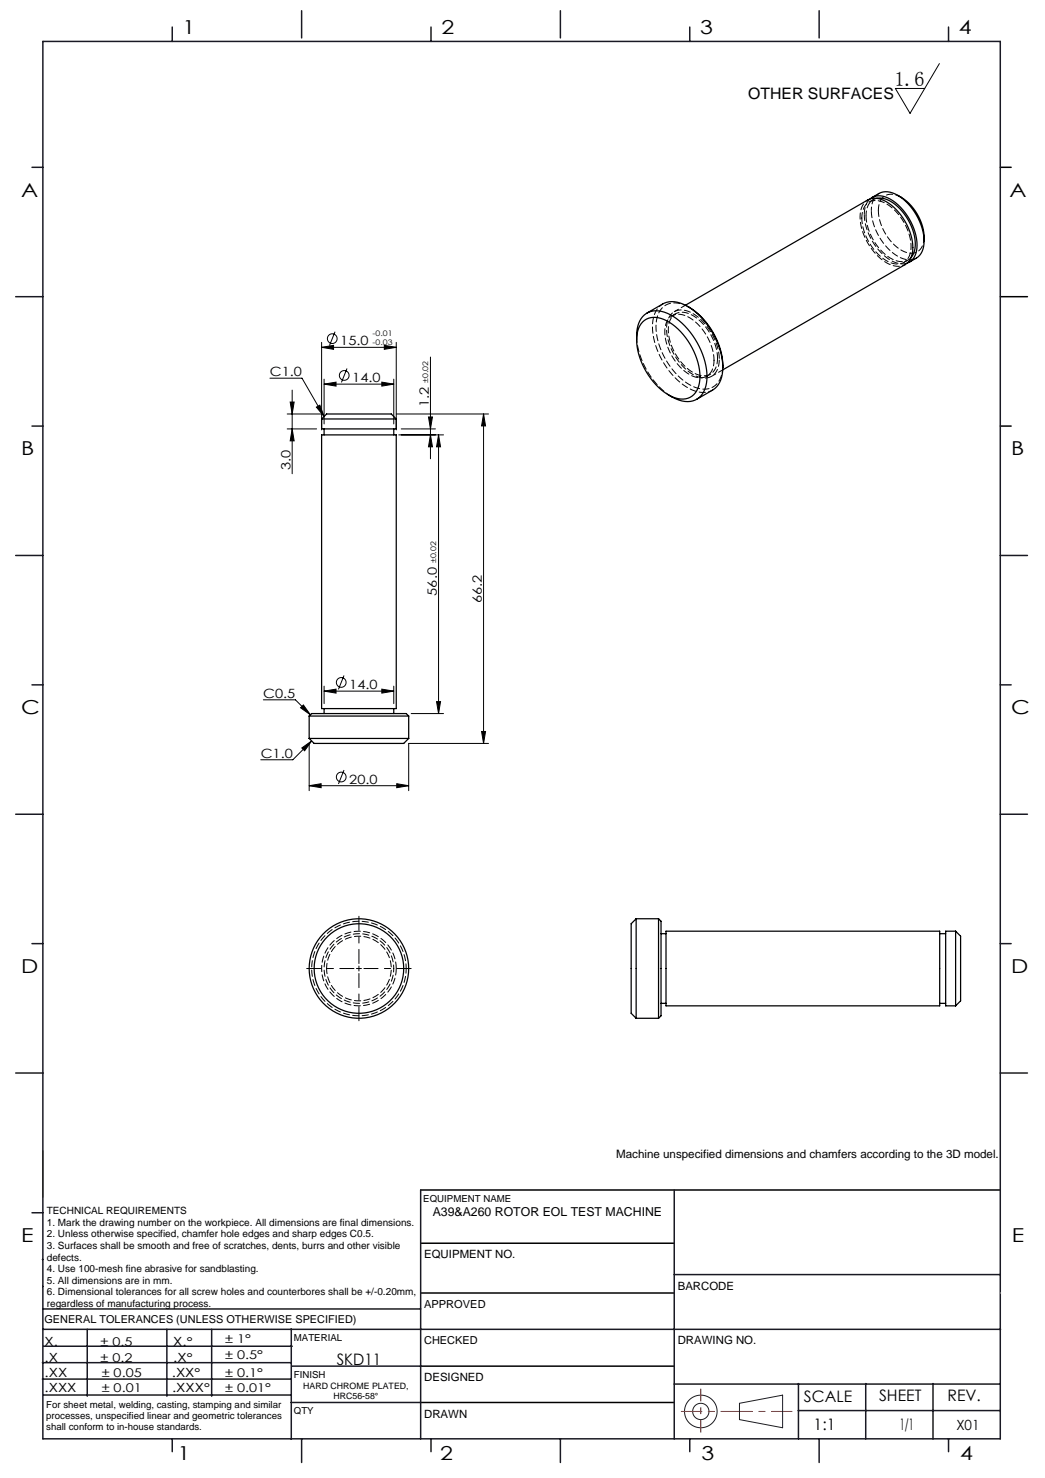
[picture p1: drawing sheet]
<svg xmlns="http://www.w3.org/2000/svg" width="210mm" height="297mm" viewBox="0 0 210 297" stroke-linecap="round" stroke-linejoin="round" font-family="sans-serif">
<g fill="none" stroke="#000" stroke-width=".2">
<path d="M188.8 12.8l-5.9 10-3-5h5.9M54.2 76h6.5l4.4 7.7M58.7 78.4v16.8M64.6 69.8l2.4-.4v.8zM64.6 68.8v17.6M64.6 69.8h15M65.1 77.2l2.4-.4v.8zM65.1 76.2v9M65.1 77.2h14M67.3 66.7l-1.1 2.7M69.7 74l-1.1 2.8M76.7 76.8l2.4 .4-2.4 .4z"/>
<path d="M77.2 69.4l2.4 .4-2.4 .4zM79.1 76.2v9M79.6 68.8v17.6M86.5 71.7v20.5M57.7 83.2h6.9M57.7 86.2h5.9M58.3 80.8h.8l-.4 2.4zM58.7 86.2l.4 2.4h-.8zM63.6 81.8l.7-.4 .8 2.3zM79.6 83.2h18.6M80.1 87.4h9M80.6 86.2h6.9"/>
<path d="M86.1 83.8h.8l-.4 2.4zM86.5 87.4l.4 2.4h-.8zM88.1 87.4v56M88.1 87.4l.4 2.4h-.8zM97.2 83.2v66.2M97.2 83.2l.4 2.4h-.8zM65.1 138.9l2.4-.4v.8zM65.1 137.9v3.5M65.1 138.9h14M69.1 135.7l-1.1 2.8M76.7 138.5l2.4 .4-2.4 .4zM79.1 137.9v3.5"/>
<path d="M52.9 140.6h6.5l3 3M60.4 142.2l.6-.5 1.4 1.9zM60.7 150.3l1.9-1.4-1.4 2zM62.1 157.9l2.4-.4v.8zM62.1 149.4v9.5M62.1 157.9h20M62.6 148.9l-3.8 3.8h-6.4M69.1 154.7l-1.1 2.8M79.7 157.5l2.4 .4-2.4 .4zM82.6 143.4h6.5M87.7 141h.8l-.4 2.4zM96.8 147h.8l-.4 2.4z"/>
<path d="M98.2 149.4h-16.1v9.5M71.6 194.6h1M72.1 194.1v1"/>
<circle cx="66.8" cy="68.1" r=".98"/>
<circle cx="69.2" cy="75.4" r=".98"/>
<circle cx="68.6" cy="137.1" r=".98"/>
<circle cx="68.6" cy="156.1" r=".98"/>
</g>
<g fill="none" stroke="#191924" stroke-width=".2">
<path d="M8.6 231.2v9.4M148.6 282l8.7-1.6v6.5l-8.7-1.6z"/>
<circle cx="140.8" cy="283.6" r="3.3"/>
<circle cx="140.8" cy="283.6" r="1.64"/>
</g>
<path d="M71.1 194.6h-9.5M72.1 193.6v-9.5M72.1 195.6v9.5M73.1 194.6h9.5" fill="none" stroke="#000" stroke-width=".2" stroke-dasharray="15.2 1.3 1.3 1.3" stroke-dashoffset="12.4"/>
<path d="M201 33.6h2.2M201 59.6h5.5M201 85.6h2.2M84.5 239.1h116.5M84.6 259.8h50.9M84.6 249.8h50.9M84.6 274.5h50.9M84.5 281.8h51" fill="none" stroke="#000" stroke-width=".3"/>
<path d="M136.9 283.6h22.3" fill="none" stroke="#f00" stroke-width=".2" stroke-dasharray="6.3 1.3 1.3 1.3" stroke-dashoffset="2.2"/>
<path d="M140.8 287.8v-8.7" fill="none" stroke="#f00" stroke-width=".2" stroke-dasharray="6.3 1.3 1.3 1.3" stroke-dashoffset="3.9"/>
<g fill="none" stroke="#191924" stroke-width=".3">
<path d="M8.6 8.3h192.4v280.8h-192.4zM34.6 5.4v2.9M60.6 2.2v5.4M86.6 5.4v2.9M112.6 2.2v5.4M138.6 5.4v2.9M164.6 2.2v5.4M190.6 5.4v2.9M6.4 33.6h2.2M3.2 59.6h5.4M6.4 85.6h2.2M3.2 111.6h5.4"/>
<path d="M201 111.6h5.5M6.4 137.6h2.2M201 137.6h2.2M3.2 163.6h5.4M201 163.6h5.5M6.4 189.6h2.2M201 189.6h2.2M3.2 215.6h5.4M201 215.6h5.5M84.5 239.1v50M135.5 239.1v50M6.4 243.7h2.2"/>
<path d="M8.5 253.1h.1M8.6 258.5h.1M135.5 256.1h65.5M8.5 277.1h49.9M8.5 273.8h49.9M8.6 267.1h75.9M8.6 263h75.9M8.8 270.5h49.9M17.5 267.1v13.5M33.5 267.1v13.5M42.5 267.1v13.5M58.5 267.1v22.1"/>
<path d="M58.6 274.5h26M84.6 267.1h116.5M135.5 278.1h65.5M160.5 278v11.1M174 278v11.1M187.5 278v11.1M8.8 280.3h49.7M34.6 289.1v2.6M58.5 281.8h26M60.6 289.1v4.8M86.6 289.1v2.6M112.6 289.1v4.8"/>
<path d="M138.6 289.1v2.6M160.4 283.5h40.6M164.6 289.1v4.8M190.6 289.1v2.6"/>
</g>
<path d="M201 259.8h.1" fill="none" stroke="#c0c0c0" stroke-width=".2"/>
<g fill="#000">
<path d="M65.1 77.2l2.4-.4v.8zM76.7 76.8l2.4 .4-2.4 .4zM64.6 69.8l2.4-.4v.8zM77.2 69.4l2.4 .4-2.4 .4zM63.6 81.8l.7-.4 .8 2.3zM62.1 157.9l2.4-.4v.8zM79.7 157.5l2.4 .4-2.4 .4zM60.7 150.3l1.9-1.4-1.4 2zM60.4 142.2l.6-.5 1.4 1.9zM65.1 138.9l2.4-.4v.8zM76.7 138.5l2.4 .4-2.4 .4z"/>
<path d="M58.3 80.8h.8l-.4 2.4zM58.7 86.2l.4 2.4h-.8zM86.1 83.8h.8l-.4 2.4zM86.5 87.4l.4 2.4h-.8zM88.1 87.4l.4 2.4h-.8zM87.7 141h.8l-.4 2.4zM97.2 83.2l.4 2.4h-.8zM96.8 147h.8l-.4 2.4z"/>
</g>
<g fill="none" stroke="#000" stroke-width=".25">
<path d="M174.8 40a3.4 3.4 0 0 1 4.2 .1 11.3 11.3 0 0 1 5.2 10.3 3 3 0 0 1-1.9 2.5M175.2 39.7a4.4 4.4 0 0 1 3.2-1.2 9 9 0 0 1 6.1 5.4 7.8 7.8 0 0 1 .6 7.1l-.6 .6-1.8 1.1M176.2 39.9a5.4 5.4 0 0 1 4.7 2.1 10 10 0 0 1 2.9 8.4l-.7 1.4M180.4 39.2a10.1 10.1 0 0 1 5.3 9.2M127.9 68.3a5.6 5.6 0 0 1 2-5.3 5.1 5.1 0 0 1 5.4 .6 15.5 15.5 0 0 1 6.8 12.7 4.2 4.2 0 0 1-3.4 4.4 6.8 6.8 0 0 1-4.4-1.4M129.1 64.7a4 4 0 0 1 4.9-.2 13.6 13.6 0 0 1 6.6 12.4 3.6 3.6 0 0 1-5.4 2.9 13.4 13.4 0 0 1-7.2-12.7l.6-1.6zM130 62.9l3.2-1.8a5.1 5.1 0 0 1 5.3 .7 15.7 15.7 0 0 1 6.8 12M137.7 61.3l36.7-21.1a4.4 4.4 0 0 1 4.8 1.1 11.3 11.3 0 0 1 4.1 9.6l-.5 1.4-.9 .9-36.7 21.1M138.2 61.6a14.7 14.7 0 0 1 7.1 12.2M145.3 73.8a4.9 4.9 0 0 1-2.1 4.6l-3.2 1.8M64.6 84.2l1-1h13l1 1M64.6 84.2h15"/>
<path d="M64.6 84.2v2h15v-2M64.6 87.4h15v55h-15zM65.1 86.2v1.2M79.1 86.2v1.2M62.1 143.9h20M62.1 143.9l.5-.5h19l.5 .5M62.1 148.4h20M62.1 148.4l1 1h18l1-1M62.1 143.9v4.5M65.1 142.4v1M79.1 142.4v1M82.1 143.9v4.5"/>
<path d="M127.8 184.6v20M127.8 184.6l-1 1v18l1 1M127.8 184.6h4.5M132.3 184.6v20M132.3 184.6l.5 .5v19l-.5 .5M132.8 187.6h1M133.8 187.1h55v15h-55zM188.8 187.6h1.2M192 187.1l1 1v13l-1 1M192 187.1v15M192 187.1h-2v15h2M127.8 204.6h4.5"/>
<path d="M132.8 201.6h1M188.8 201.6h1.2"/>
<circle cx="72.1" cy="194.6" r="9"/>
<circle cx="72.1" cy="194.6" r="10"/>
</g>
<path d="M176.7 38.9a3.6 3.6 0 0 0-1.6 3.4M79.1 194.6a7 7 0 0 0-10.3-6.2 7 7 0 0 0-.6 12 7 7 0 0 0 10.9-5.1v-.7" fill="none" stroke="#000" stroke-width=".2" stroke-dasharray="1.3 .6" stroke-dashoffset=".6"/>
<path d="M174 43.3a3.1 3.1 0 0 1 2.2-3.4M137.7 61.3l-2.2 1.3M143 75.6l2.2-1.3M81.6 194.6a9.5 9.5 0 0 1-14 8.4 9.5 9.5 0 0 1-.7-16.3 9.5 9.5 0 0 1 14.7 7.1v.8" fill="none" stroke="#000" stroke-width=".2" stroke-dasharray="1.3 .6" stroke-dashoffset=".3"/>
<path d="M173.7 43.1l.2-1.6 .4-.9 .5-.6M183.1 51.8a3.2 3.2 0 0 1-4.2 0 11 11 0 0 1-4.9-8.5M145.3 73.4a4.4 4.4 0 0 1-2.9 4.7 7 7 0 0 1-6.2-2.6 14.2 14.2 0 0 1-4.3-11.1 3.7 3.7 0 0 1 5.5-3.2l1.1 .6M79.6 194.6a7.5 7.5 0 0 0-11-6.6 7.5 7.5 0 0 0-.6 12.9 7.5 7.5 0 0 0 11.6-5.5v-.8" fill="none" stroke="#000" stroke-width=".2" stroke-dasharray="1.3 .6" stroke-dashoffset="-.1"/>
<path d="M65.6 194.6a6.5 6.5 0 0 1 9.6-5.7 6.5 6.5 0 0 1 .6 11.1 6.5 6.5 0 0 1-10.1-4.7l-.1-.7" fill="none" stroke="#000" stroke-width=".2" stroke-dasharray="1.3 .6" stroke-dashoffset=".2"/>
<path d="M135 79.7a15.6 15.6 0 0 1-7.1-12.2" fill="none" stroke="#000" stroke-width=".2" stroke-dasharray="1.3 .6"/>
<path d="M133.2 61.1a4.9 4.9 0 0 0-2.1 4.6 15.3 15.3 0 0 0 8 12.7 4.5 4.5 0 0 0 4.1 0M135.7 63.1l-.7 .4M142 75.6l.7-.4" fill="none" stroke="#000" stroke-width=".2" stroke-dasharray="1.3 .6" stroke-dashoffset=".4"/>
<path d="M173.2 43.8a3 3 0 0 1 2.8-3.5 8 8 0 0 1 5.7 4.4 7.7 7.7 0 0 1 .9 7.1 2.85 2.85 0 0 1-4.1 .8 10.8 10.8 0 0 1-5.3-8.8M176.5 42.3a2.76 2.76 0 0 1 2.8-3.3l1 .3 .8 .4M182.3 52.9a5.1 5.1 0 0 1-4.9-1.7 11.9 11.9 0 0 1-3.7-8.1M185.7 47.6a2.82 2.82 0 0 1-2.6 3.3 7.4 7.4 0 0 1-5.4-4.3l-1-2.5-.2-1.8M143.5 72.4a10.6 10.6 0 0 0-5.8-9 2.77 2.77 0 0 0-4.1 2.4 10.3 10.3 0 0 0 6.1 10 2.79 2.79 0 0 0 3.8-2.8v-.6M144.2 72a10.6 10.6 0 0 0-5.8-9 2.77 2.77 0 0 0-4 2.4 10.3 10.3 0 0 0 6 9.9 2.79 2.79 0 0 0 3.8-2.7v-.6" fill="none" stroke="#000" stroke-width=".2" stroke-dasharray="1.3 .6" stroke-dashoffset=".1"/>
<path d="M175.1 42.3a11.3 11.3 0 0 0 6.3 9.7l1.5 .2 1.3-.3M144.6 72.2a11.3 11.3 0 0 0-6.4-9.7 3 3 0 0 0-4.2 3 11.2 11.2 0 0 0 6.3 10.2 3 3 0 0 0 4.2-2.9l.1-.6" fill="none" stroke="#000" stroke-width=".2" stroke-dasharray="1.3 .6" stroke-dashoffset="-.2"/>
<path d="M174.4 40.2a4 4 0 0 0-1.5 4 11.4 11.4 0 0 0 6.3 9.1l1.4 .2 1.3-.3" fill="none" stroke="#000" stroke-width=".2" stroke-dasharray="1.3 .6" stroke-dashoffset=".7"/>
<path d="M175.5 40.1l-.9 .5M181.6 52.7l.9-.5" fill="none" stroke="#000" stroke-width=".2" stroke-dasharray="1.3 .6" stroke-dashoffset=".5"/>
<text font-size="4.1" x="179.7" y="17.2">1.6</text>
<g font-size="3.9">
<text x="36.7" y="6.9">1</text>
<text x="88.7" y="6.9">2</text>
<text x="140.7" y="6.9">3</text>
<text x="192.7" y="6.9">4</text>
<text x="4.2" y="39.5">A</text>
<text x="202.9" y="39.5">A</text>
<text x="4.2" y="91.5">B</text>
<text x="203.2" y="91.5">B</text>
<text x="4.2" y="143.5">C</text>
<text x="203.2" y="143.5">C</text>
<text x="4.2" y="195.5">D</text>
<text x="203.2" y="195.5">D</text>
<text x="4.2" y="249.6">E</text>
<text x="203.3" y="249.6">E</text>
<text x="35.7" y="293.4">1</text>
<text x="88.4" y="293.4">2</text>
<text x="141" y="293.4">3</text>
<text x="193" y="293.4">4</text>
</g>
<g font-size="3.2">
<text x="150.4" y="20">OTHER SURFACES</text>
<text x="67.7" y="274.2">SKD11</text>
<text x="161.6" y="281.7">SCALE</text>
<text x="176.7" y="281.5">SHEET</text>
<text x="190.4" y="281.5">REV.</text>
<text x="163.5" y="287.4">1:1</text>
<text x="180.8" y="287.4">1/1</text>
</g>
<text font-size="2.8" x="192.2" y="287.3">X01</text>
<g font-size="2.6">
<text x="68.4" y="69.4">15.0</text>
<text x="54.2" y="75.6">C1.0</text>
<text x="70.8" y="76.8">14.0</text>
<text x="86.1" y="81.8" transform="rotate(-90 86.1 81.8)">1.2</text>
<text x="58.4" y="94.4" transform="rotate(-90 58.4 94.4)">3.0</text>
<text x="87.8" y="119.7" transform="rotate(-90 87.8 119.7)">56.0</text>
<text x="96.8" y="121.2" transform="rotate(-90 96.8 121.2)">66.2</text>
<text x="52.9" y="140.3">C0.5</text>
<text x="70.2" y="138.5">14.0</text>
<text x="52.4" y="152.3">C1.0</text>
<text x="70.2" y="157.5">20.0</text>
</g>
<g font-size="2.5">
<text x="87" y="244.4">A39&amp;A260 ROTOR EOL TEST MACHINE</text>
<text x="8.9" y="273.6">.X</text>
<text x="8.9" y="270.4">X.</text>
<text x="34.8" y="273.7">.X°</text>
<text x="34.8" y="270.5">X.°</text>
<text x="9" y="276.7">.XX</text>
<text x="9" y="279.7">.XXX</text>
<text x="34.5" y="276.7">.XX°</text>
<text x="34.6" y="279.8">.XXX°</text>
</g>
<g font-size="2.4">
<text x="45.2" y="270">± 1°</text>
<text x="20.2" y="270.4">± 0.5</text>
<text x="20.2" y="273.7">± 0.2</text>
<text x="45.2" y="273.2">± 0.5°</text>
<text x="20.4" y="279.7">± 0.01</text>
<text x="20.4" y="276.7">± 0.05</text>
<text x="45.2" y="276.7">± 0.1°</text>
<text x="45.2" y="279.7">± 0.01°</text>
</g>
<g font-size="2.3">
<text x="123.8" y="232.7">Machine unspecified dimensions and chamfers according to the 3D model.</text>
<text x="85.2" y="252.9">EQUIPMENT NO.</text>
<text x="136.2" y="259.2">BARCODE</text>
<text x="136.2" y="270.2">DRAWING NO.</text>
<text x="85.2" y="277.6">DESIGNED</text>
<text x="85.2" y="284.9">DRAWN</text>
</g>
<g font-size="2.2">
<text x="85.2" y="262.8">APPROVED</text>
<text x="8.9" y="265.9">GENERAL TOLERANCES (UNLESS OTHERWISE SPECIFIED)</text>
<text x="85.2" y="270.1">CHECKED</text>
</g>
<g font-size="2">
<text x="9.4" y="244">TECHNICAL REQUIREMENTS</text>
<text x="9.4" y="246.3">1. Mark the drawing number on the workpiece. All dimensions are final dimensions.</text>
<text x="9.4" y="248.6">2. Unless otherwise specified, chamfer hole edges and sharp edges C0.5.</text>
<text x="9.4" y="251">3. Surfaces shall be smooth and free of scratches, dents, burrs and other visible</text>
<text x="9.4" y="253.3">defects.</text>
<text x="9.4" y="255.6">4. Use 100-mesh fine abrasive for sandblasting.</text>
<text x="9.4" y="258">5. All dimensions are in mm.</text>
<text x="9.4" y="260.3">6. Dimensional tolerances for all screw holes and counterbores shall be +/-0.20mm,</text>
<text x="9.4" y="262.6">regardless of manufacturing process.</text>
</g>
<g font-size="1.9">
<text x="85.1" y="241.5">EQUIPMENT NAME</text>
<text x="59.1" y="269.5">MATERIAL</text>
<text x="59.1" y="276.9">FINISH</text>
<text x="9.3" y="282.9">For sheet metal, welding, casting, stamping and similar</text>
<text x="9.3" y="285.1">processes, unspecified linear and geometric tolerances</text>
<text x="9.3" y="287.4">shall conform to in-house standards.</text>
<text x="59.1" y="284.2">QTY</text>
</g>
<g font-size="1.8">
<text x="60.9" y="279">HARD CHROME PLATED,</text>
<text x="67" y="281.1">HRC56-58°</text>
</g>
<g font-size="1.5">
<text x="74.9" y="67.6">-0.01</text>
<text x="74.9" y="69.3">-0.03</text>
<text x="86" y="76.9" transform="rotate(-90 86 76.9)">±0.02</text>
<text x="87.7" y="113.2" transform="rotate(-90 87.7 113.2)">±0.02</text>
</g>
</svg>
